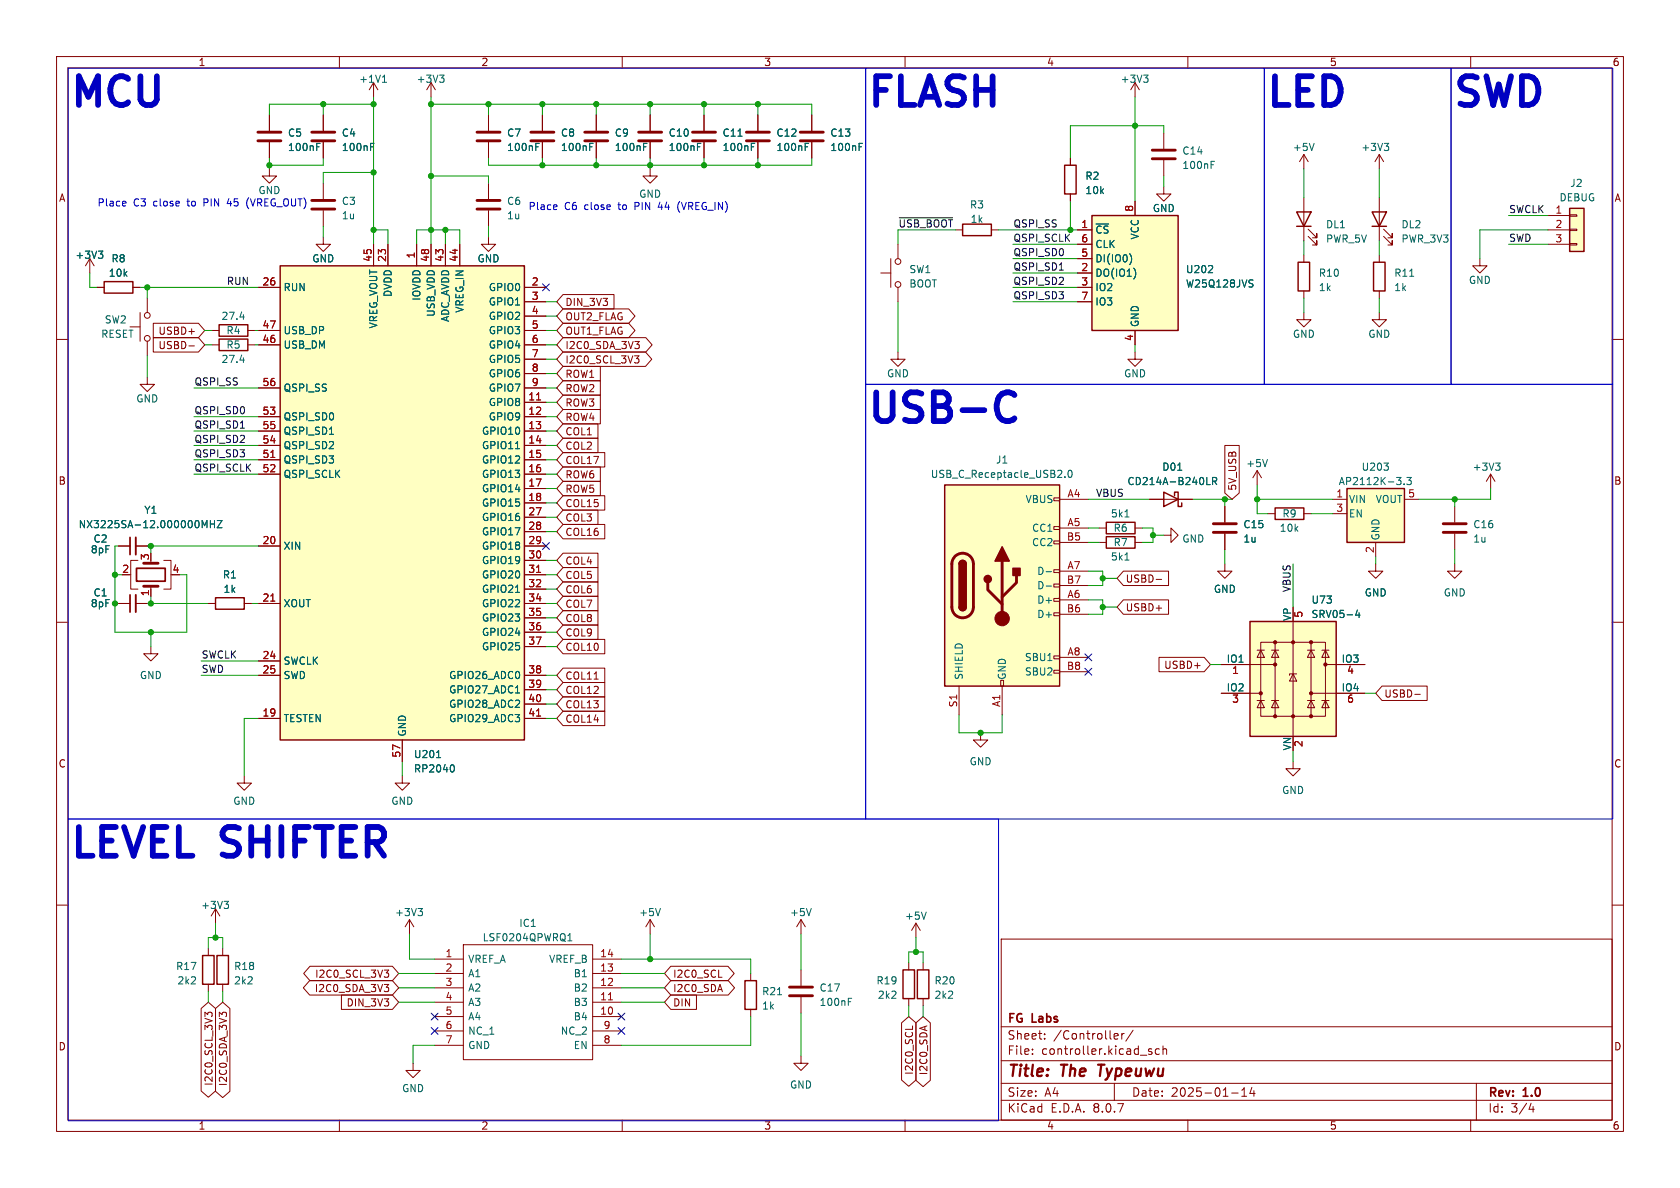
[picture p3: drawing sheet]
<svg xmlns="http://www.w3.org/2000/svg" width="297mm" height="210mm" viewBox="0 0 297 210" stroke-linecap="round" stroke-linejoin="round" font-family="sans-serif">
<g fill="none" stroke="#840000" stroke-width=".18">
<path d="M10 10h277v190h-277zM12 12h273v186h-273zM60 10v2M110 10v2M160 10v2M210 10v2M260 10v2M105.4 20.3v2.8M105.4 25.1v2.8M175.3 40.6h1.2M10 60h2M285 60h2"/>
<path d="M222.2 83.2l-.7 1.3M222.2 83.2v2.5M222.2 83.2l.8 1.3M10 110h2M285 110h2M43.2 137.2v1.2h1.2l-1.2 1.3-1.3-1.3h1.3M71.1 137.2v1.2h1.3l-1.3 1.3-1.3-1.3h1.3M10 160h2M160.7 170.2v1.3M160.7 176.5v1.3M177 166h108v32h-108zM285 160h2"/>
<path d="M60 198v2M110 198v2M160 198v2M177 194.5h108M177 191.5h108M177 187.5h108M177 181.5h108M182.5 186.3v.1M182.5 185.5v.1M184.7 183.6v.1M184.7 182.8v.1M197 191.5v3"/>
<path d="M197.2 182.7l.4 .1 .1 .3-.7 .1M197.6 183.6l-.4 .1M198.3 182.7v1M198.7 182.7l-.2 .1-.2 .2M200.3 182.1l-1.3 2M203.1 185.8l.5 .2 .1 .2-.2 .2-.5-.1M203.1 185.5h.5M205 185.5l-.5-.1-.3 .3v.4l.2 .2h.6M205.6 185.5l.2-.1 .4 .1v.9M205.6 184.9v1.5M210 198v2M217.7 193.2h1.2"/>
<path d="M219.5 193.8h.9M219.5 192.7l.5-.4v1.5M221.3 192.2l-.3 1.1h.9M221.7 192.8v1M260 198v2M261 191.5v6.5M270.7 195l-.4 1.1h.9M271 195.6v1"/>
</g>
<path d="M194.1 188.2h1.2M194.7 188.2l-.3 2" fill="none" stroke="#840000" stroke-width=".4"/>
<path d="M103.4 24.9h4M103.4 23.4h4" fill="none" stroke="#840000" stroke-width=".51"/>
<path d="M113.8 25.9h.4M113.8 25.3h.6M224.1 81.2l-.5 1.3" fill="none" stroke="#006464" stroke-width=".18"/>
<path d="M170.2 39.6h5.1v2.1h-5.1zM159.6 171.5h2.1v5h-2.1z" fill="none" stroke="#840000" stroke-width=".25"/>
<path d="M277.5 36.8h2.5v7.7h-2.5z" fill="#ffffc2"/>
<g fill="none" stroke="#840000" stroke-width=".18">
<path d="M143.5 20.3v2.8M143.5 25.1v2.8M273.7 38.1h3.8M277.5 38h1.3v.2h-1.3zM155.7 48.3h1.8M157.5 45.7v5.1M158.7 43.2v2.5M158.7 50.8v2.5M273.7 40.6h3.8M273.7 43.2h3.8M277.5 43.1h1.3v.2h-1.3zM277.5 40.5h1.3v.3h-1.3z"/>
<path d="M158.7 62.2v1.3h1.3l-1.3 1.3-1.2-1.3h1.2M203.2 88.3h7.6M228.6 134.6v1.3h1.3l-1.3 1.3-1.3-1.3h1.3M141.6 186.7v1.3h1.3l-1.3 1.2-1.3-1.2h1.3"/>
<circle cx="158.8" cy="46.2" r=".51"/>
<circle cx="158.8" cy="50.3" r=".51"/>
</g>
<path d="M277.5 36.8h2.5v7.7h-2.5zM205.7 87l2.6 1.3-2.6 1.2zM207.6 87.6v-.6h.7v2.5h.6v-.6" fill="none" stroke="#840000" stroke-width=".25"/>
<path d="M151.9 25.9h.4M151.9 25.3h.6M208.2 83.1h.7M213.3 85.7h.6M214.4 85.1l.6-.1 .1-.2-.1-.3-.6-.1v1.3M214.7 85.1l.4 .6" fill="none" stroke="#006464" stroke-width=".18"/>
<path d="M141.5 24.9h4M141.5 23.4h4" fill="none" stroke="#840000" stroke-width=".51"/>
<path d="M221 109.9h15.2v20.3h-15.2z" fill="#ffffc2"/>
<g fill="none" stroke="#840000" stroke-width=".18">
<path d="M205.7 94.6h1.3v-1.3l1.3 1.3-1.3 1.3v-1.3M216.5 99.7v1.3h1.3l-1.3 1.2-1.2-1.2h1.2M216.5 89.5v2.8M216.5 94.4v2.8M224.2 90.8h1.2M230.5 90.8h1.3M215.9 117.5h9.5M222.2 114.9h1.3M222.9 113.5h11.4v13.1h-11.4zM222.9 114.9l.6 1.3h-1.3zM224.8 114.9h1.3M225.4 114.9l.7 1.3h-1.3z"/>
<path d="M225.4 113.5v13.1M228.6 119.1l.6 1.3h-1.2zM228.6 109.9v20.3M229.2 119.1h-1.2v.3M231.1 114.9h1.3M231.8 114.9l.6 1.3h-1.3zM231.8 113.5v13.1M233.7 114.9h1.2M234.3 114.9l.6 1.3h-1.2zM234.3 117.5h7M215.9 122.6h7M222.2 123.8h1.3"/>
<path d="M222.9 123.8l.6 1.3h-1.3zM224.8 123.8h1.3M225.4 123.8l.7 1.3h-1.3zM231.1 123.8h1.3M231.8 123.8l.6 1.3h-1.3zM231.8 122.6h9.5M233.7 123.8h1.2M234.3 123.8l.6 1.3h-1.2z"/>
</g>
<path d="M225.4 89.8h5.1v2h-5.1zM221 109.9h15.2v20.3h-15.2z" fill="none" stroke="#840000" stroke-width=".25"/>
<g fill="#840000" stroke="#840000" stroke-width=".18">
<circle cx="222.9" cy="122.6" r=".28"/>
<circle cx="225.4" cy="126.6" r=".28"/>
<circle cx="225.4" cy="117.5" r=".28"/>
<circle cx="225.4" cy="113.5" r=".28"/>
<circle cx="228.6" cy="126.6" r=".28"/>
<circle cx="228.6" cy="113.5" r=".28"/>
<circle cx="231.8" cy="126.6" r=".28"/>
<circle cx="231.8" cy="122.6" r=".28"/>
<circle cx="231.8" cy="113.5" r=".28"/>
<circle cx="234.3" cy="117.5" r=".28"/>
</g>
<path d="M240 107.8l-.3 .9h.7M240.3 108.3v.9" fill="none" stroke="#006464" stroke-width=".18"/>
<path d="M214.5 94.1h4.1M214.5 92.6h4.1" fill="none" stroke="#840000" stroke-width=".51"/>
<path d="M167 85.7h20.3v35.6h-20.3z" fill="#ffffc2"/>
<g fill="none" stroke="#840000" stroke-width=".18">
<path d="M186.3 95.6h1v.5h-1zM186.3 93.1h1v.5h-1zM186.3 88h1v.5h-1zM187.3 88.3h5.1M187.3 93.3h5.1M187.3 95.9h5.1M257.2 99.7v1.3h1.2l-1.2 1.2-1.3-1.2h1.3M186.3 118.5h1v.5h-1zM186.3 116h1v.5h-1zM186.3 108.3h1v.5h-1zM186.3 105.8h1v.5h-1zM186.3 103.3h1v.5h-1z"/>
<path d="M186.3 100.7h1v.5h-1zM187.3 106h5.1M187.3 101h5.1M187.3 116.2h5.1M187.3 108.6h5.1M187.3 103.5h5.1M187.3 118.7h5.1M169.5 121.3v5.1M176.9 120.3h.5v1h-.5zM177.2 121.3v5.1"/>
</g>
<path d="M167 85.7h20.3v35.6h-20.3zM169.5 99.7a.64 .64 0 0 1 .7-.6 .64 .64 0 0 1 .6 .6M169.5 107.3a.64 .64 0 0 0 .7 .6 .64 .64 0 0 0 .6-.6" fill="none" stroke="#840000" stroke-width=".25"/>
<path d="M168.8 98.4a1.9 1.9 0 0 1 2.1-.5 1.9 1.9 0 0 1 1.2 1.8v7.6a1.91 1.91 0 0 1-1.9 1.9 1.91 1.91 0 0 1-1.9-1.9v-7.8l.1-.6zM177.2 99.2v10.1M174.6 103v1.3l2.6 2.5M179.7 101.7v1.3l-2.5 2.5" fill="none" stroke="#840000" stroke-width=".51"/>
<g fill="#840000" stroke="#840000" stroke-width=".25">
<path d="M169.5 107.3h1.3a.64 .64 0 0 1-.6 .6 .64 .64 0 0 1-.7-.6z"/>
<path d="M169.5 99.7h1.3v7.6h-1.3z"/>
<path d="M169.7 99.3a.64 .64 0 0 1 .7-.2 .64 .64 0 0 1 .4 .6h-1.3z"/>
<path d="M177.2 96.6l1.2 2.6h-2.5z"/>
<path d="M179.1 100.5h1.2v1.2h-1.2z"/>
<circle cx="174.6" cy="102.4" r=".63"/>
</g>
<circle cx="177.2" cy="109.3" r="1.27" fill="#840000" stroke="#840000" stroke-width=".18"/>
<path d="M188.3 84.3v.1M188.9 83.3l.2-.2a.68 .68 0 0 1 .4 .7 .68 .68 0 0 1-.4 .6l-.2-.1-.1-.4zM184.9 101.1h1M184.9 103.6h1" fill="none" stroke="#006464" stroke-width=".18"/>
<path d="M238.1 86.4h10.2v9.5h-10.2z" fill="#ffffc2"/>
<path d="M238.1 86.4h10.2v9.5h-10.2z" fill="none" stroke="#840000" stroke-width=".25"/>
<path d="M235.6 88.3h2.5M235.6 90.8h2.5M243.2 95.9v2.5M248.3 88.3h2.5M257.2 89.5v2.8M257.2 94.4v2.8M263.5 83.8l-.7 1.3M263.5 83.8v2.6M263.5 83.8l.8 1.3" fill="none" stroke="#840000" stroke-width=".18"/>
<path d="M244.7 81.9h.7l-.4 .4M245.4 82.5v.5M246.9 84.4h.8l-.4 .5M247.6 85v.5M248.2 85.5v.2M248.7 84.4h.8l-.4 .5 .3 .1v.5l-.1 .2-.6-.2M264.4 81.9h.8l-.4 .4M264.9 82.3l.3 .3v.3l-.3 .2" fill="none" stroke="#006464" stroke-width=".18"/>
<path d="M255.1 94.1h4.1M255.1 92.6h4.1" fill="none" stroke="#840000" stroke-width=".51"/>
<path d="M193 38.1h15.3v20.3h-15.3z" fill="#ffffc2"/>
<g fill="none" stroke="#840000" stroke-width=".25">
<path d="M188.2 29.2h2v5.1h-2zM193 38.1h15.3v20.3h-15.3zM229.2 37.5h2.6l-1.3 2.5zM242.6 37.5h2.5l-1.3 2.5zM18.4 49.8h5.1v2h-5.1zM38.7 57.4h5.1v2h-5.1zM229.2 40h2.6M229.5 46.4h2v5h-2zM242.6 40h2.5M242.8 46.4h2.1v5h-2.1zM195.6 94.9h5.1v2h-5.1zM195.6 92.3h5.1v2.1h-5.1z"/>
<path d="M38.1 105.7h5.1v2h-5.1zM35.8 168.9h2v5.1h-2zM38.4 168.9h2v5.1h-2z"/>
</g>
<g fill="none" stroke="#840000" stroke-width=".18">
<path d="M66 14.6l-.7 1.3M66 14.6v2.5M66 14.6l.8 1.3M76.2 14.6l-.8 1.3M76.2 14.6v2.5M76.2 14.6l.8 1.3M200.7 14.6v2.5M200.7 14.6l-.8 1.3M200.7 14.6l.7 1.3M47.6 29.8v1.3h1.3l-1.3 1.3-1.2-1.3h1.2M47.6 20.3v2.8M47.6 25.1v2.8"/>
<path d="M57.1 20.3v2.8M57.1 25.1v2.8M57.1 32.4v2.8M57.1 37.2v2.8M86.4 20.3v2.8M86.4 25.1v2.8M86.4 32.4v2.8M86.4 37.2v2.8M95.9 20.3v2.8M95.9 25.1v2.8M114.9 29.8v1.3h1.3l-1.3 1.3-1.2-1.3h1.2M114.9 20.3v2.8"/>
<path d="M114.9 25.1v2.8M124.5 20.3v2.8M124.5 25.1v2.8M134 20.3v2.8M134 25.1v2.8M189.2 27.9v1.3M189.2 34.3v1.3M200.7 35.6v2.5M205.7 33v1.3h1.3l-1.3 1.3-1.2-1.3h1.2M205.7 23.5v2.8M205.7 28.3v2.8M230.5 27.3l-.8 1.3"/>
<path d="M230.5 27.3v2.5M230.5 34.9v7.6M230.5 27.3l.8 1.3M243.8 34.9v7.6M15.9 45.7l-.8 1.3M15.9 45.7v2.6M15.9 45.7l.7 1.3M17.1 50.8h1.3M23 57.8h1.8M23.5 50.8h1.3M24.8 55.2v5.1M26 52.7v2.5"/>
<path d="M37.5 58.4h1.2M43.8 58.4h1.3M57.1 41.9v1.3h1.3l-1.3 1.3-1.2-1.3h1.2M86.4 41.9v1.3h1.2l-1.2 1.3-1.3-1.3h1.3M190.5 40.6h2.5M190.5 48.3h2.5M190.5 50.8h2.5M190.5 45.7h2.5M190.5 43.2h2.5M190.5 53.3h2.5M200.7 58.4v2.6M230.5 55.2v1.3h1.3l-1.3 1.3-1.3-1.3h1.3"/>
<path d="M230.5 45.1v1.3M230.5 51.4v1.3M231.3 41.8l1.5 1.5v-.8v.8h-.8M231.3 40.5l1.5 1.5v-.7v.7h-.8M243.8 55.2v1.3h1.3l-1.3 1.3-1.2-1.3h1.2M243.8 45.1v1.3M243.8 51.4v1.3M244.6 41.8l1.5 1.5v-.8v.8h-.7M244.6 40.5l1.5 1.5v-.7v.7h-.7M26 60.3v2.6M200.7 62.2v1.3h1.2l-1.2 1.3-1.3-1.3h1.3M194.3 95.9h1.3"/>
<path d="M194.3 93.3h1.3M200.7 95.9h1.2M200.7 93.3h1.2M243.2 99.7v1.3h1.3l-1.3 1.2-1.3-1.2h1.3M36.8 106.7h1.3M43.2 106.7h1.2M173.4 129.5v1.3h1.2l-1.2 1.3-1.3-1.3h1.3M36.8 167.6v1.3M36.8 174v1.3M38.1 160.7l-.8 1.2M38.1 160.7v2.5M38.1 160.7l.8 1.2"/>
<path d="M39.4 167.6v1.3M39.4 174v1.3M72.4 162.6l-.8 1.2M72.4 162.6v2.5M72.4 162.6l.8 1.2"/>
<circle cx="26" cy="59.8" r=".51"/>
<circle cx="26" cy="55.8" r=".51"/>
</g>
<g fill="none" stroke="#006464" stroke-width=".18">
<path d="M67.6 14.5h.7M67.7 13.6l.3-.3v1.2M77.7 13.3h.8l-.4 .5M78.3 13.8l.2 .2v.3l-.2 .2M202.2 13.3h.8l-.5 .5M202.7 13.8l.3 .2v.3l-.3 .2M56 25.9h.4M56 25.3h.6M65.5 25.9h.4M65.5 25.3h.6M94.7 25.9h.4M94.7 25.3h.6"/>
<path d="M104.3 25.9h.4M104.3 25.3h.6M123.3 25.9h.4M123.3 25.3h.6M130.5 24.1h.7M132.8 25.9h.4M132.8 25.3h.6M142.4 25.9h.4M142.4 25.3h.6M214.1 29.1h.4M214.1 28.5h.6M232.3 25.3l-.4 1.3"/>
<path d="M17.4 44.4h.8l-.5 .5M17.9 44.9l.3 .2v.3l-.3 .3M42.4 56h.8M199.8 44.9a1.49 1.49 0 0 1 0 1.8M200.7 47.9v.9M213.6 48.2h.8M214.3 47.1v.4M221 49.5h.5M221.3 50.1l.2 .3-.2 .3M249.2 48.8h.7M198.9 99h.7M198.9 91.4h.7"/>
<path d="M39.6 159.3h.8l-.4 .5M40.2 159.8l.2 .3v.3l-.2 .2M73.9 160.6h.8l-.4 .5M74.4 161.1l.3 .2v.3l-.3 .3"/>
</g>
<g fill="none" stroke="#840000" stroke-width=".51">
<path d="M45.6 24.9h4.1M45.6 23.4h4.1M55.1 24.9h4.1M55.1 23.4h4.1M55.1 37h4.1M55.1 35.4h4.1M84.3 24.9h4.1M84.3 23.4h4.1M84.3 37h4.1M84.3 35.4h4.1M93.9 24.9h4M93.9 23.4h4"/>
<path d="M112.9 24.9h4.1M112.9 23.4h4.1M122.4 24.9h4.1M122.4 23.4h4.1M132 24.9h4M132 23.4h4M203.7 28.1h4.1M203.7 26.5h4.1"/>
</g>
<path d="M49.5 47h43.2v83.8h-43.2z" fill="#ffffc2"/>
<path d="M38.7 59.9h5.1v2.1h-5.1zM49.5 47h43.2v83.8h-43.2zM131.7 173.4h2v5h-2zM162.2 171.5h2v5h-2z" fill="none" stroke="#840000" stroke-width=".25"/>
<g fill="none" stroke="#840000" stroke-width=".18">
<path d="M47.6 20.3v2.8M47.6 25.1v2.8M57.1 20.3v2.8M57.1 25.1v2.8M86.4 20.3v2.8M86.4 25.1v2.8M95.9 20.3v2.8M95.9 25.1v2.8M105.4 20.3v2.8M105.4 25.1v2.8M114.9 20.3v2.8M114.9 25.1v2.8"/>
<path d="M124.5 20.3v2.8M124.5 25.1v2.8M134 20.3v2.8M134 25.1v2.8M143.5 20.3v2.8M143.5 25.1v2.8M189.2 27.9v1.3M189.2 34.3v1.3M200.7 35.6v2.5M243.8 27.3l-.7 1.3M243.8 27.3v2.5M243.8 27.3l.8 1.3"/>
<path d="M17.1 50.8h1.3M23.5 50.8h1.3M27.1 57.1h8l1.1 1.3-1.1 1.3h-8zM27.1 59.7h8l1.1 1.3-1.1 1.2h-8zM45.7 50.8h3.8M45.7 58.4h3.8M66 43.2v3.8M68.6 43.2v3.8M73.7 43.2v3.8M76.2 43.2v3.8M78.7 43.2v3.8M81.3 43.2v3.8"/>
<path d="M92.7 50.8h3.8M92.7 53.3h3.8M92.7 55.9h3.8M92.7 58.4h3.8M99.5 59.7h14.7l1.1 1.3-1.1 1.2h-14.7l-1.1-1.2zM99.5 54.6h11.7l1.1 1.3-1.1 1.3h-11.7l-1.1-1.3zM99.5 52.1h9.1v2.5h-9.1l-1.1-1.3zM99.5 57.1h11.7l1.1 1.3-1.1 1.3h-11.7l-1.1-1.3zM190.5 50.8h2.5M190.5 53.3h2.5M190.5 40.6h2.5M190.5 48.3h2.5"/>
<path d="M190.5 45.7h2.5M190.5 43.2h2.5M200.7 58.4v2.6M261.6 45.7v1.3h1.3l-1.3 1.3-1.3-1.3h1.3M26 66.7v1.2h1.3l-1.3 1.3-1.2-1.3h1.2M33.4 61.1h1M37.5 61h1.2M43.8 61h1.3M45.7 73.7h3.8M45.7 76.2h3.8M45.7 78.7h3.8M45.7 61h3.8"/>
<path d="M45.7 68.6h3.8M92.7 71.1h3.8M92.7 73.7h3.8M92.7 76.2h3.8M92.7 78.7h3.8M92.7 61h3.8M92.7 68.6h3.8M92.7 63.5h3.8M92.7 66h3.8M99.5 64.8h6.6v2.5h-6.6l-1.1-1.3zM99.5 67.3h6.6v2.6h-6.6l-1.1-1.3zM99.5 62.2h14.6l1.1 1.3-1.1 1.3h-14.6l-1.1-1.3z"/>
<path d="M99.5 72.4h6.6v2.5h-6.6l-1.1-1.2zM99.5 74.9h6.2v2.6h-6.2l-1.1-1.3zM99.5 77.5h6.2v2.5h-6.2l-1.1-1.3zM99.5 69.8h6.6v2.6h-6.6l-1.1-1.3zM112.2 62.9h.8l-.5 .5 .4 .1 .1 .4-.3 .3h-.3M112.2 60.4h.8l-.4 .4M112.9 60.9l.1 .2-.1 .5M216.5 78.7h2.6v8.5l-1.3 1.1-1.3-1.1zM21 96.5h2M24 96.5h2M24.4 99.1h-1.3v5h1.3M29 99.1h1.2v5h-1.2"/>
<path d="M45.7 81.3h3.8M45.7 83.8h3.8M45.7 96.5h3.8M92.7 81.3h3.8M92.7 83.8h3.8M92.7 86.4h3.8M92.7 88.9h3.8M92.7 96.5h3.8M92.7 91.4h3.8M92.7 94h3.8M92.7 99.1h3.8M99.5 97.8h6.2v2.5h-6.2l-1.1-1.2z"/>
<path d="M99.5 87.6h7.4v2.6h-7.4l-1.1-1.3zM99.5 92.7h7.4v2.6h-7.4l-1.1-1.3zM99.5 90.2h6.2v2.5h-6.2l-1.1-1.3zM99.5 85.1h6.6v2.5h-6.6l-1.1-1.2zM99.5 80h7.4v2.6h-7.4l-1.1-1.3zM99.5 82.5h6.6v2.6h-6.6l-1.1-1.3zM203.2 88.3h2.5M208.3 88.3h2.5M216.5 89.5v2.8M216.5 94.4v2.8M21 106.7h2M22.9 101.6h.2"/>
<path d="M24 106.7h2M26.7 114.3v1.3h1.2l-1.2 1.2-1.3-1.2h1.3M26.7 103.6v1.8M36.8 106.7h1.3M43.2 106.7h1.2M45.7 106.7h3.8M45.7 116.8h3.8M45.7 119.4h3.8M92.7 106.7h3.8M92.7 119.4h3.8M92.7 101.6h3.8M92.7 104.1h3.8"/>
<path d="M92.7 109.2h3.8M92.7 111.8h3.8M92.7 114.3h3.8M99.5 118.1h7.4v2.6h-7.4l-1.1-1.3zM99.5 113h7.4v2.6h-7.4l-1.1-1.3zM99.5 107.9h6.2v2.6h-6.2l-1.1-1.3zM99.5 105.4h6.2v2.6h-6.2l-1.1-1.3zM99.5 110.5h6.2v2.5h-6.2l-1.1-1.2zM99.5 102.9h6.2v2.5h-6.2l-1.1-1.3zM99.5 100.3h6.2v2.6h-6.2l-1.1-1.3zM198.6 106h8v2.6h-8l-1.1-1.3zM198.6 101h8v2.5h-8l-1.1-1.3z"/>
<path d="M204.4 102.4h1M204.9 116.2h8l1.1 1.3-1.1 1.2h-8zM215.9 117.5h5.1M236.2 117.5h5.1M45.7 127h3.8M71.1 130.8v3.8M92.7 127h3.8M92.7 121.9h3.8M92.7 124.5h3.8M99.5 123.2h7.4v2.5h-7.4l-1.1-1.2zM99.5 120.6h7.4v2.6h-7.4l-1.1-1.3zM99.5 125.7h7.4v2.6h-7.4l-1.1-1.3z"/>
<path d="M105 120.1h.8M215.9 122.6h5.1M236.2 122.6h5.1M244.3 121.3h8v2.5h-8l-1.1-1.2zM250.1 122.7h1M35.6 178.3l1.2-1.1 1.3 1.1v14.6l-1.3 1.1-1.2-1.1zM37.5 179.5v-.3l-.2-.3-.5 .1-.1 .4-.5-.5v.8M38.1 178.3l1.3-1.1 1.2 1.1v14.6l-1.2 1.1-1.3-1.1zM39.3 179.4l-.5-.5v.8M39.3 179.1l.2-.2 .5 .2M54.7 173.4h14.7l1.1 1.2-1.1 1.3h-14.7l-1.1-1.3zM54.8 170.8h14.6l1.1 1.3-1.1 1.3h-14.6l-1.1-1.3z"/>
<path d="M60.4 175.9h9l1.1 1.3-1.1 1.2h-9zM67.9 171.5h.8l-.4 .5 .4 .1v.4l-.2 .3h-.4M67.9 174h.8l-.4 .5M68.6 174.6l.1 .2-.1 .4M76.8 169.5h5.1M76.8 179.7h5.1M76.8 177.2h5.1M76.8 174.6h5.1M76.8 172.1h5.1M81.9 167h22.9v20.3h-22.9zM104.8 169.5h5.1M104.8 179.7h5.1"/>
<path d="M104.8 177.2h5.1M104.8 174.6h5.1M104.8 172.1h5.1M114.9 162.6l-.7 1.2M114.9 162.6v2.5M114.9 162.6l.8 1.2M118.6 170.8h10.1l1.1 1.3-1.1 1.3h-10.1l-1.1-1.3zM118.6 175.9h4.5v2.5h-4.5l-1.1-1.2zM118.6 173.4h10.1l1.2 1.2-1.2 1.3h-10.1l-1.1-1.3zM127 172.8h.7M132.7 172.1v1.3M132.7 178.4v1.3"/>
<path d="M141.6 162.6l-.8 1.2M141.6 162.6v2.5M141.6 171.5v2.7M141.6 176.3v2.8M141.6 162.6l.8 1.2M161.9 163.2l-.7 1.3M161.9 163.2v2.5M161.9 163.2l.8 1.3M163.2 170.2v1.3M163.2 176.5v1.3M73 188v1.2h1.3l-1.3 1.3-1.2-1.3h1.2M76.8 182.2h5.1"/>
<path d="M76.8 184.8h5.1M104.8 182.2h5.1M104.8 184.8h5.1M159.4 180.8l1.3-1.1 1.2 1.1v10.1l-1.2 1.1-1.3-1.1zM161.3 181.4v.6M161.9 180.8l1.3-1.1 1.3 1.1v10.2l-1.3 1.1-1.3-1.1z"/>
</g>
<path d="M94.9 70.7h.7M47.9 80.9h.7M47.9 106.3h.7M94.9 101.2h.7M94.9 126.6h.7M107.6 176.7h.7" fill="none" stroke="#a90000" stroke-width=".18"/>
<g fill="none" stroke="#006464" stroke-width=".18">
<path d="M56 25.3h.6M56 25.9h.4M65.5 25.3h.6M65.5 25.9h.4M94.7 25.3h.6M94.7 25.9h.4M104.3 25.3h.6M104.3 25.9h.4M113.8 25.3h.6M113.8 25.9h.4M123.3 25.3h.6M123.3 25.9h.4"/>
<path d="M130.5 24.1h.7M132.8 25.3h.6M132.8 25.9h.4M142.4 25.3h.6M142.4 25.9h.4M151.9 25.3h.6M151.9 25.9h.4M244.7 25.3h.8l-.4 .5M245.3 25.8l.2 .3v.3l-.2 .2M17.4 44.4h.8l-.5 .5M17.9 44.9l.3 .2v.3l-.3 .3M199.8 44.9a1.49 1.49 0 0 1 0 1.8"/>
<path d="M200.7 47.9v.9M213.6 48.2h.8M214.3 47.1v.4M221 49.5h.5M221.3 50.1l.2 .3-.2 .3M42.4 63.7h.8M58.2 76.8h.8M91.1 79.3h.8M35.7 92l.5 .9 .4-.9v1.3M37.2 92v1.3M37.2 92.6h.7M37.9 92v1.3"/>
<path d="M38.4 92h.8l-.8 1.3h.8M208.2 83.1h.7M213.3 85.7h.6M214.4 85.1l.6-.1 .1-.2-.1-.3-.6-.1v1.3M214.7 85.1l.4 .6M91.1 104.7h.8M240 107.8l-.3 .9h.7M240.3 108.3v.9M77.2 133.9h.7M80 135.2a.79 .79 0 0 1 0 1.3M91.1 122.5h.8M100.4 166.3h.7"/>
<path d="M100.5 165.3l.3-.3v1.3M116.7 160.6l-.4 1.3M137.5 175.8h.7M143.4 160.6l-.4 1.3M150 177.1h.4M150 176.5h.6M163.7 161.2l-.4 1.3"/>
</g>
<path d="M24 95v3M24 105.2v3" fill="none" stroke="#840000" stroke-width=".33"/>
<path d="M23 95v3M23 105.2v3M24.1 100.5h5.1v2.2h-5.1z" fill="none" stroke="#840000" stroke-width=".3"/>
<path d="M25.4 99.6h2.5M25.4 103.6h2.5M139.6 176h4M139.6 174.5h4" fill="none" stroke="#840000" stroke-width=".51"/>
<path d="M159 38.5h9.4M187.3 47.7h.7M42.5 75.7h.7" fill="none" stroke="#0f0f0f" stroke-width=".18"/>
<g fill="none" stroke="#0000c2" stroke-width=".18">
<path d="M12.1 12.1h140.9v132.7h-140.9zM153 12.1h70.5v55.8h-70.5zM223.5 12.1h33v55.8h-33zM256.5 12.1h28.6v55.8h-28.6zM22.1 35.6l.2 .3-.6 .1M22.2 36.4h-.1M40.5 35.1l-.3 .9h.8M44 35a1.46 1.46 0 0 0 0 1.9M98.3 36.2l.2 .3-.6 .1M98.4 37l-.1 .1M116.7 35.7l-.3 .9h.8M120.2 35.6a1.46 1.46 0 0 0 0 1.9"/>
<path d="M153 67.9h132.1v76.9h-132.1zM12.1 144.8h164.4v53.3h-164.4z"/>
</g>
<path d="M177.2 69.6a1.78 1.78 0 0 1 2.1 .2M179.3 74a1.78 1.78 0 0 1-2.1 .2" fill="none" stroke="#0000c2" stroke-width="1"/>
<g fill="none" stroke="#009600" stroke-width=".18">
<path d="M57.1 18.4v1.9M66 17.1v26.1M66 18.4h-18.4v1.9M76.2 18.4h67.3v1.9M76.2 17.1v26.1M86.4 18.4v1.9M95.9 18.4v1.9M105.4 18.4v1.9M114.9 18.4v1.9M124.5 18.4v1.9M134 18.4v1.9M200.7 17.1v18.5"/>
<path d="M47.6 27.9v1.9M57.1 27.9v1.3h-9.5M66 30.5h-8.9v1.9M76.2 31.1h10.2v1.3M86.4 27.9v1.3h57.1v-1.3M95.9 27.9v1.3M105.4 27.9v1.3M114.9 27.9v1.9M124.5 27.9v1.3M134 27.9v1.3M189.2 35.6v5M205.7 23.5v-1.3h-16.5v5.7"/>
<path d="M205.7 31.1v1.9M230.5 29.8v5.1M243.8 29.8v5.1M266.7 38.1h7M15.9 48.3v2.5h1.2M24.8 50.8h20.9M26 50.8v1.9M36.2 58.4h1.3M45.1 58.4h.6M57.1 40v1.9M66 40.6h2.6v2.6M73.7 43.2v-2.6h7.6v2.6"/>
<path d="M78.7 40.6v2.6M86.4 40v1.9M96.5 53.3h1.9M96.5 58.4h1.9M96.5 55.9h1.9M158.7 53.3v8.9M168.9 40.6h-10.2v2.6M176.5 40.6h14M179.1 53.3h11.4M179.1 50.8h11.4M179.1 48.3h11.4M179.1 45.7h11.4"/>
<path d="M179.1 43.2h11.4M230.5 42.5v2.6M230.5 52.7v2.5M243.8 42.5v2.6M243.8 52.7v2.5M266.7 43.2h7M273.7 40.6h-12.1v5.1M26 62.9v3.8M34.3 73.7h11.4M34.3 78.7h11.4M34.3 76.2h11.4M34.3 68.6h11.4"/>
<path d="M36.2 61h1.3M45.1 61h.6M96.5 61h1.9M96.5 63.5h1.9M96.5 71.1h1.9M96.5 73.7h1.9M96.5 66h1.9M96.5 78.7h1.9M96.5 76.2h1.9M96.5 68.6h1.9M200.7 61v1.2M21 96.5h-.7v15.3h12.7v-10.2h-1.3"/>
<path d="M26 96.5h19.7M26.7 96.5v1.3M34.3 81.3h11.4M34.3 83.8h11.4M96.5 99.1h1.9M96.5 86.4h1.9M96.5 91.4h1.9M96.5 88.9h1.9M96.5 94h1.9M96.5 81.3h1.9M96.5 83.8h1.9M192.4 88.3h10.8"/>
<path d="M192.4 95.9h1.9M192.4 93.3h1.9M201.9 93.3h1.9v2.6h-1.9M203.8 94.6h1.9M210.8 88.3h7M216.5 88.3v1.2M216.5 97.2v2.5M222.2 85.7v5.1h2M222.2 88.3h13.4M228.6 99.7v7.6M231.8 90.8h3.8M243.2 98.4v1.3"/>
<path d="M257.2 88.3v1.2M257.2 97.2v2.5M263.5 86.4v1.9h-12.7M20.3 106.7h.7M20.3 101.6h1.3M26 106.7h10.8M26.7 105.4v1.3M26.7 111.8v2.5M35.6 119.4h10.1M35.6 116.8h10.1M44.4 106.7h1.3M96.5 119.4h1.9"/>
<path d="M96.5 106.7h1.9M96.5 114.3h1.9M96.5 111.8h1.9M96.5 109.2h1.9M96.5 104.1h1.9M96.5 101.6h1.9M192.4 101h2.5v2.5h-2.5M192.4 106h2.5v2.6h-2.5M194.9 102.2h2.6M194.9 107.3h2.6M214 117.5h1.9M45.7 127h-2.5v10.2"/>
<path d="M71.1 134.6v2.6M96.5 121.9h1.9M96.5 124.5h1.9M96.5 127h1.9M169.5 126.4v3.1h7.7v-3.1M228.6 132.7v1.9M241.3 122.6h1.9M36.8 167.6v-1.9h2.6v1.9M36.8 175.3v1.9M38.1 163.2v2.5M39.4 175.3v1.9M70.5 174.6h6.3"/>
<path d="M70.5 177.2h6.3M70.5 172.1h6.3M72.4 165.1v4.4h4.4M109.9 174.6h7.6M109.9 177.2h7.6M109.9 169.5h22.8v2.6M109.9 172.1h7.6M114.9 165.1v4.4M132.7 179.7v5.1h-22.8M141.6 165.1v6.4M141.6 179.1v7.6M160.7 170.2v-1.9h2.5v1.9"/>
<path d="M160.7 177.8v1.9M161.9 165.7v2.6M163.2 177.8v1.9M76.8 184.8h-3.8v3.2"/>
</g>
<g fill="none" stroke="#000084" stroke-width=".18">
<path d="M95.9 50.2l1.2 1.2M97.1 50.2l-1.2 1.2M95.9 95.9l1.2 1.2M97.1 95.9l-1.2 1.2M191.8 115.6l1.2 1.2M191.8 118.1l1.2 1.3M193 115.6l-1.2 1.2M193 118.1l-1.2 1.3M76.2 179.1l1.2 1.2M77.4 179.1l-1.2 1.2M109.2 179.1l1.3 1.2M110.5 179.1l-1.3 1.2"/>
<path d="M76.2 181.6l1.2 1.3M77.4 181.6l-1.2 1.3M109.2 181.6l1.3 1.3M110.5 181.6l-1.3 1.3"/>
</g>
<g fill="#009600" stroke="#009600" stroke-width=".18">
<circle cx="76.2" cy="31.1" r=".46"/>
<circle cx="95.9" cy="29.2" r=".46"/>
<circle cx="78.7" cy="40.6" r=".46"/>
<circle cx="76.2" cy="40.6" r=".46"/>
<circle cx="76.2" cy="18.4" r=".46"/>
<circle cx="86.4" cy="18.4" r=".46"/>
<circle cx="66" cy="18.4" r=".46"/>
<circle cx="134" cy="29.2" r=".46"/>
<circle cx="124.5" cy="29.2" r=".46"/>
<circle cx="124.5" cy="18.4" r=".46"/>
<circle cx="134" cy="18.4" r=".46"/>
<circle cx="114.9" cy="18.4" r=".46"/>
<circle cx="95.9" cy="18.4" r=".46"/>
<circle cx="105.4" cy="29.2" r=".46"/>
<circle cx="114.9" cy="29.2" r=".46"/>
<circle cx="105.4" cy="18.4" r=".46"/>
<circle cx="20.3" cy="101.6" r=".46"/>
<circle cx="20.3" cy="106.7" r=".46"/>
<circle cx="173.4" cy="129.5" r=".46"/>
<circle cx="203.8" cy="94.6" r=".46"/>
<circle cx="194.9" cy="107.3" r=".46"/>
<circle cx="194.9" cy="102.2" r=".46"/>
<circle cx="189.2" cy="40.6" r=".46"/>
<circle cx="200.7" cy="22.2" r=".46"/>
<circle cx="161.9" cy="168.3" r=".46"/>
<circle cx="114.9" cy="169.5" r=".46"/>
<circle cx="257.2" cy="88.3" r=".46"/>
<circle cx="216.5" cy="88.3" r=".46"/>
<circle cx="222.2" cy="88.3" r=".46"/>
<circle cx="57.1" cy="18.4" r=".46"/>
<circle cx="47.6" cy="29.2" r=".46"/>
<circle cx="26" cy="50.8" r=".46"/>
<circle cx="66" cy="30.5" r=".46"/>
<circle cx="66" cy="40.6" r=".46"/>
<circle cx="38.1" cy="165.7" r=".46"/>
<circle cx="26.7" cy="96.5" r=".46"/>
<circle cx="26.7" cy="106.7" r=".46"/>
<circle cx="26.7" cy="111.8" r=".46"/>
</g>
<g font-size="7.1" fill="#0000c2">
<text x="12.1" y="20.3">MCU</text>
<text x="153" y="20.3">FLASH</text>
<text x="223.5" y="20.3">LED</text>
<text x="256.5" y="20.3">SWD</text>
<text x="153" y="76.2">USB-C</text>
<text x="12.1" y="153">LEVEL SHIFTER</text>
</g>
<g font-size="2.8" fill="#840000">
<text x="178" y="190.9">Title:</text>
<text x="187.7" y="190.9">The</text>
<text x="195" y="190.9">Typeuwu</text>
</g>
<g font-size="2.1" fill="#840000">
<text x="178" y="184">Sheet:</text>
<text x="178" y="181.2">FG</text>
<text x="182.5" y="181.2">Labs</text>
<text x="186.2" y="184">/Controller/</text>
<text x="178" y="186.7">File:</text>
<text x="184.1" y="186.7">controller.kicad_sch</text>
<text x="178" y="196.9">KiCad</text>
<text x="178" y="194.1">Size:</text>
<text x="184.7" y="194.1">A4</text>
<text x="185.7" y="196.9">E.D.A.</text>
<text x="193.3" y="196.9">8.0.7</text>
<text x="200" y="194.1">Date:</text>
<text x="207" y="194.1">2025-01-14</text>
<text x="263" y="194.3">Rev:</text>
<text x="263" y="196.9">Id:</text>
<text x="267.1" y="196.9">3/4</text>
<text x="269.4" y="194.3">1.0</text>
</g>
<g font-size="1.8" fill="#840000">
<text x="35" y="11.9">1</text>
<text x="85" y="11.9">2</text>
<text x="135" y="11.9">3</text>
<text x="185" y="11.9">4</text>
<text x="235" y="11.9">5</text>
<text x="285" y="11.9">6</text>
<text x="10.3" y="35.9">A</text>
<text x="285.3" y="35.9">A</text>
<text x="27.9" y="59.4">USBD+</text>
<text x="99.9" y="56.8">OUT2_FLAG</text>
<text x="99.9" y="54.3">DIN_3V3</text>
<text x="99.9" y="59.4">OUT1_FLAG</text>
<text x="27.9" y="61.9">USBD-</text>
<text x="99.9" y="61.9">I2C0_SDA_3V3</text>
<text x="99.9" y="64.5">I2C0_SCL_3V3</text>
<text x="99.9" y="67">ROW1</text>
<text x="99.9" y="69.5">ROW2</text>
<text x="99.9" y="74.6">ROW4</text>
<text x="99.9" y="77.2">COL1</text>
<text x="99.9" y="72.1">ROW3</text>
<text x="99.9" y="79.7">COL2</text>
<text x="99.9" y="82.2">COL17</text>
<text x="10.3" y="85.9">B</text>
<text x="99.9" y="89.9">COL15</text>
<text x="99.9" y="87.3">ROW5</text>
<text x="99.9" y="84.8">ROW6</text>
<text x="218.8" y="86.8" transform="rotate(-90 218.8 86.8)">5V_USB</text>
<text x="285.3" y="85.9">B</text>
<text x="99.9" y="94.9">COL16</text>
<text x="99.9" y="92.4">COL3</text>
<text x="99.9" y="100">COL4</text>
<text x="99.9" y="107.6">COL7</text>
<text x="99.9" y="105.1">COL6</text>
<text x="99.9" y="102.6">COL5</text>
<text x="198.9" y="103.2">USBD-</text>
<text x="99.9" y="110.2">COL8</text>
<text x="99.9" y="112.7">COL9</text>
<text x="198.9" y="108.3">USBD+</text>
<text x="99.9" y="115.3">COL10</text>
<text x="205.7" y="118.4">USBD+</text>
<text x="99.9" y="125.4">COL13</text>
<text x="99.9" y="120.3">COL11</text>
<text x="99.9" y="122.9">COL12</text>
<text x="244.6" y="123.5">USBD-</text>
<text x="99.9" y="128">COL14</text>
<text x="10.3" y="135.9">C</text>
<text x="285.3" y="135.9">C</text>
<text x="55.6" y="173">I2C0_SCL_3V3</text>
<text x="118.9" y="173">I2C0_SCL</text>
<text x="55.5" y="175.6">I2C0_SDA_3V3</text>
<text x="61.2" y="178.1">DIN_3V3</text>
<text x="118.9" y="178.1">DIN</text>
<text x="118.9" y="175.6">I2C0_SDA</text>
<text x="10.3" y="185.9">D</text>
<text x="285.3" y="185.9">D</text>
<text x="161.6" y="190.1" transform="rotate(-90 161.6 190.1)">I2C0_SCL</text>
<text x="164.1" y="190.2" transform="rotate(-90 164.1 190.2)">I2C0_SDA</text>
<text x="37.8" y="192" transform="rotate(-90 37.8 192)">I2C0_SCL_3V3</text>
<text x="40.3" y="192.1" transform="rotate(-90 40.3 192.1)">I2C0_SDA_3V3</text>
<text x="35" y="199.9">1</text>
<text x="85" y="199.9">2</text>
<text x="135" y="199.9">3</text>
<text x="185" y="199.9">4</text>
<text x="235" y="199.9">5</text>
<text x="285" y="199.9">6</text>
</g>
<g font-size="1.8" fill="#006464">
<text x="63.4" y="14.8">+1V1</text>
<text x="73.6" y="14.8">+3V3</text>
<text x="198" y="14.8">+3V3</text>
<text x="50.8" y="24.4">C5</text>
<text x="50.8" y="26.9">100nF</text>
<text x="60.3" y="24.4">C4</text>
<text x="60.3" y="26.9">100nF</text>
<text x="89.5" y="24.4">C7</text>
<text x="89.5" y="26.9">100nF</text>
<text x="99.1" y="24.4">C8</text>
<text x="99.1" y="26.9">100nF</text>
<text x="108.6" y="24.4">C9</text>
<text x="108.6" y="26.9">100nF</text>
<text x="118.1" y="26.9">100nF</text>
<text x="118.1" y="24.4">C10</text>
<text x="127.6" y="26.9">100nF</text>
<text x="127.6" y="24.4">C11</text>
<text x="137.2" y="26.9">100nF</text>
<text x="137.2" y="24.4">C12</text>
<text x="146.7" y="26.9">100nF</text>
<text x="146.7" y="24.4">C13</text>
<text x="208.9" y="27.5">C14</text>
<text x="228.5" y="26.9">+5V</text>
<text x="240.6" y="26.9">+3V3</text>
<text x="112.9" y="35.2">GND</text>
<text x="191.8" y="32">R2</text>
<text x="191.8" y="34.5">10k</text>
<text x="208.9" y="30.1">100nF</text>
<text x="275.6" y="35.8">DEBUG</text>
<text x="277.5" y="33.2">J2</text>
<text x="60.3" y="36.4">C3</text>
<text x="60.3" y="39">1u</text>
<text x="89.5" y="36.4">C6</text>
<text x="89.5" y="39">1u</text>
<text x="171.4" y="37.1">R3</text>
<text x="171.5" y="39.6">1k</text>
<text x="193.5" y="41.5">~{CS}</text>
<text x="203.7" y="37.7">GND</text>
<text x="234.3" y="40.6">DL1</text>
<text x="247.7" y="40.6">DL2</text>
<text x="13.2" y="45.9">+3V3</text>
<text x="19.6" y="46.6">R8</text>
<text x="55.1" y="46.6">GND</text>
<text x="84.3" y="46.6">GND</text>
<text x="193.5" y="46.6">DI(IO0)</text>
<text x="193.5" y="44">CLK</text>
<text x="201.5" y="42.4" transform="rotate(-90 201.5 42.4)">VCC</text>
<text x="234.3" y="43.1">PWR_5V</text>
<text x="247.7" y="43.1">PWR_3V3</text>
<text x="19.1" y="49.1">10k</text>
<text x="50" y="51.7">RUN</text>
<text x="69.4" y="52.6" transform="rotate(-90 69.4 52.6)">DVDD</text>
<text x="74.5" y="53.3" transform="rotate(-90 74.5 53.3)">IOVDD</text>
<text x="86.3" y="51.7">GPIO0</text>
<text x="160.7" y="48.5">SW1</text>
<text x="160.7" y="51">BOOT</text>
<text x="193.5" y="49.1">DO(IO1)</text>
<text x="193.5" y="51.7">IO2</text>
<text x="209.6" y="51">W25Q128JVS</text>
<text x="209.6" y="48.5">U202</text>
<text x="233.1" y="49.1">R10</text>
<text x="233.1" y="51.7">1k</text>
<text x="246.4" y="49.1">R11</text>
<text x="246.4" y="51.7">1k</text>
<text x="259.6" y="50.4">GND</text>
<text x="17.8" y="59.9">RESET</text>
<text x="18.4" y="57.4">SW2</text>
<text x="39.1" y="56.7">27.4</text>
<text x="39.9" y="59.3">R4</text>
<text x="50" y="59.3">USB_DP</text>
<text x="66.9" y="58.2" transform="rotate(-90 66.9 58.2)">VREG_VOUT</text>
<text x="77.1" y="56.1" transform="rotate(-90 77.1 56.1)">USB_VDD</text>
<text x="79.6" y="57" transform="rotate(-90 79.6 57)">ADC_AVDD</text>
<text x="82.1" y="55.4" transform="rotate(-90 82.1 55.4)">VREG_IN</text>
<text x="86.3" y="54.2">GPIO1</text>
<text x="86.3" y="56.7">GPIO2</text>
<text x="86.3" y="59.3">GPIO3</text>
<text x="193.5" y="54.2">IO3</text>
<text x="201.5" y="57.9" transform="rotate(-90 201.5 57.9)">GND</text>
<text x="228.5" y="59.9">GND</text>
<text x="241.8" y="59.9">GND</text>
<text x="39.1" y="64.4">27.4</text>
<text x="39.9" y="61.8">R5</text>
<text x="50" y="61.8">USB_DM</text>
<text x="86.3" y="61.8">GPIO4</text>
<text x="86.3" y="64.4">GPIO5</text>
<text x="24" y="71.3">GND</text>
<text x="50" y="69.4">QSPI_SS</text>
<text x="86.3" y="72">GPIO8</text>
<text x="86.3" y="66.9">GPIO6</text>
<text x="86.3" y="69.4">GPIO7</text>
<text x="156.7" y="66.9">GND</text>
<text x="198.6" y="66.9">GND</text>
<text x="50" y="74.5">QSPI_SD0</text>
<text x="50" y="77.1">QSPI_SD1</text>
<text x="85.1" y="77.1">GPIO10</text>
<text x="86.3" y="74.5">GPIO9</text>
<text x="50" y="82.1">QSPI_SD3</text>
<text x="50" y="79.6">QSPI_SD2</text>
<text x="85.1" y="79.6">GPIO11</text>
<text x="85.1" y="82.1">GPIO12</text>
<text x="176" y="82.1">J1</text>
<text x="205.4" y="83.4">D01</text>
<text x="220.2" y="82.8">+5V</text>
<text x="240.6" y="83.4">U203</text>
<text x="260.2" y="83.4">+3V3</text>
<text x="50" y="84.7">QSPI_SCLK</text>
<text x="85.1" y="84.7">GPIO13</text>
<text x="85.1" y="87.2">GPIO14</text>
<text x="85.1" y="89.8">GPIO15</text>
<text x="164.5" y="84.7">USB_C_Receptacle_USB2.0</text>
<text x="181.2" y="89.1">VBUS</text>
<text x="199.2" y="86">CD214A-B240LR</text>
<text x="236.6" y="86">AP2112K-3.3</text>
<text x="238.4" y="89.1">VIN</text>
<text x="243.1" y="89.1">VOUT</text>
<text x="13.8" y="93.6">NX3225SA-12.000000MHZ</text>
<text x="25.4" y="91">Y1</text>
<text x="85.1" y="92.3">GPIO16</text>
<text x="85.1" y="94.8">GPIO17</text>
<text x="182.4" y="94.2">CC1</text>
<text x="196.3" y="91.7">5k1</text>
<text x="196.8" y="94.2">R6</text>
<text x="219.7" y="93.6">C15</text>
<text x="226.1" y="94.2">10k</text>
<text x="226.6" y="91.7">R9</text>
<text x="238.4" y="91.7">EN</text>
<text x="244.1" y="95.6" transform="rotate(-90 244.1 95.6)">GND</text>
<text x="260.4" y="93.6">C16</text>
<text x="16" y="98">8pF</text>
<text x="16.4" y="96.1">C2</text>
<text x="50" y="97.4">XIN</text>
<text x="85.1" y="97.4">GPIO18</text>
<text x="85.1" y="99.9">GPIO19</text>
<text x="182.4" y="96.7">CC2</text>
<text x="183.3" y="101.8">D-</text>
<text x="196.3" y="99.3">5k1</text>
<text x="196.8" y="96.7">R7</text>
<text x="208.9" y="96.1">GND</text>
<text x="219.7" y="96.1">1u</text>
<text x="260.4" y="96.1">1u</text>
<text x="16" y="107.5">8pF</text>
<text x="16.4" y="105.6">C1</text>
<text x="39.3" y="102.5">R1</text>
<text x="39.4" y="105">1k</text>
<text x="50" y="107.5">XOUT</text>
<text x="85.1" y="102.5">GPIO20</text>
<text x="85.1" y="105">GPIO21</text>
<text x="85.1" y="107.5">GPIO22</text>
<text x="183.3" y="106.9">D+</text>
<text x="183.3" y="104.4">D-</text>
<text x="214.5" y="105">GND</text>
<text x="231.8" y="106.9">U73</text>
<text x="241.2" y="105.6">GND</text>
<text x="255.1" y="105.6">GND</text>
<text x="85.1" y="110.1">GPIO23</text>
<text x="85.1" y="112.6">GPIO24</text>
<text x="183.3" y="109.4">D+</text>
<text x="228.3" y="109.9" transform="rotate(-90 228.3 109.9)">VP</text>
<text x="231.8" y="109.4">SRV05-4</text>
<text x="50" y="117.7">SWCLK</text>
<text x="85.1" y="115.2">GPIO25</text>
<text x="181.1" y="117.1">SBU1</text>
<text x="181.1" y="119.6">SBU2</text>
<text x="216.8" y="117.2">IO1</text>
<text x="237.1" y="117.2">IO3</text>
<text x="24.6" y="120.2">GND</text>
<text x="50" y="120.2">SWD</text>
<text x="79.3" y="120.2">GPIO26_ADC0</text>
<text x="79.3" y="122.8">GPIO27_ADC1</text>
<text x="79.3" y="125.3">GPIO28_ADC2</text>
<text x="170.4" y="120.3" transform="rotate(-90 170.4 120.3)">SHIELD</text>
<text x="178" y="120.3" transform="rotate(-90 178 120.3)">GND</text>
<text x="216.8" y="122.3">IO2</text>
<text x="237.1" y="122.3">IO4</text>
<text x="50" y="127.9">TESTEN</text>
<text x="72" y="130.3" transform="rotate(-90 72 130.3)">GND</text>
<text x="79.3" y="127.9">GPIO29_ADC3</text>
<text x="73.1" y="134.2">U201</text>
<text x="73.1" y="136.8">RP2040</text>
<text x="171.3" y="135.5">GND</text>
<text x="228.3" y="132.8" transform="rotate(-90 228.3 132.8)">VN</text>
<text x="41.1" y="142.5">GND</text>
<text x="69.1" y="142.5">GND</text>
<text x="226.6" y="140.6">GND</text>
<text x="35.5" y="160.9">+3V3</text>
<text x="69.7" y="162.2">+3V3</text>
<text x="85.2" y="166.6">LSF0204QPWRQ1</text>
<text x="91.7" y="164.1">IC1</text>
<text x="112.9" y="162.2">+5V</text>
<text x="139.6" y="162.2">+5V</text>
<text x="159.9" y="162.8">+5V</text>
<text x="31" y="171.7">R17</text>
<text x="41.3" y="171.7">R18</text>
<text x="82.7" y="170.4">VREF_A</text>
<text x="82.7" y="172.9">A1</text>
<text x="97" y="170.4">VREF_B</text>
<text x="101.3" y="172.9">B1</text>
<text x="31.3" y="174.2">2k2</text>
<text x="41.3" y="174.2">2k2</text>
<text x="82.7" y="175.5">A2</text>
<text x="82.7" y="178">A3</text>
<text x="101.3" y="178">B3</text>
<text x="101.3" y="175.5">B2</text>
<text x="134.6" y="176.1">R21</text>
<text x="134.6" y="178.7">1k</text>
<text x="144.8" y="178">100nF</text>
<text x="144.8" y="175.5">C17</text>
<text x="154.8" y="174.2">R19</text>
<text x="155.1" y="176.8">2k2</text>
<text x="165.1" y="176.8">2k2</text>
<text x="165.1" y="174.2">R20</text>
<text x="82.7" y="180.6">A4</text>
<text x="82.7" y="183.1">NC_1</text>
<text x="82.7" y="185.6">GND</text>
<text x="99" y="183.1">NC_2</text>
<text x="101.3" y="180.6">B4</text>
<text x="101.3" y="185.6">EN</text>
<text x="71" y="193.3">GND</text>
<text x="139.6" y="192.6">GND</text>
</g>
<g font-size="1.8" fill="#0000c2">
<text x="45.6" y="34.5">GND</text>
<text x="17.1" y="36.6">Place</text>
<text x="23.6" y="36.6">C3</text>
<text x="27.2" y="36.6">close</text>
<text x="33.4" y="36.6">to</text>
<text x="36.5" y="36.6">PIN</text>
<text x="40.8" y="36.6">45</text>
<text x="44.4" y="36.6">(VREG_OUT)</text>
<text x="93.3" y="37.2">Place</text>
<text x="99.8" y="37.2">C6</text>
<text x="103.4" y="37.2">close</text>
<text x="109.6" y="37.2">to</text>
<text x="112.7" y="37.2">PIN</text>
<text x="117" y="37.2">44</text>
<text x="120.6" y="37.2">(VREG_IN)</text>
</g>
<g font-size="1.8" fill="#0f0f0f">
<text x="158.7" y="40.3">~{USB_BOOT}</text>
<text x="179.1" y="40.3">QSPI_SS</text>
<text x="266.7" y="37.8">SWCLK</text>
<text x="179.1" y="47.9">QSPI_SD1</text>
<text x="179.1" y="42.8">QSPI_SCLK</text>
<text x="179.1" y="45.4">QSPI_SD0</text>
<text x="266.7" y="42.8">SWD</text>
<text x="40" y="50.5">RUN</text>
<text x="179.1" y="53">QSPI_SD3</text>
<text x="179.1" y="50.5">QSPI_SD2</text>
<text x="34.3" y="68.2">QSPI_SS</text>
<text x="34.3" y="75.9">QSPI_SD1</text>
<text x="34.3" y="73.3">QSPI_SD0</text>
<text x="34.3" y="80.9">QSPI_SD3</text>
<text x="34.3" y="78.4">QSPI_SD2</text>
<text x="34.3" y="83.5">QSPI_SCLK</text>
<text x="193.7" y="87.9">VBUS</text>
<text x="228.3" y="104.8" transform="rotate(-90 228.3 104.8)">VBUS</text>
<text x="35.6" y="116.5">SWCLK</text>
<text x="35.6" y="119">SWD</text>
</g>
<g font-size="1.8" fill="#a90000">
<text x="191.1" y="40.4">1</text>
<text x="200.4" y="37.5" transform="rotate(-90 200.4 37.5)">8</text>
<text x="274.9" y="37.8">1</text>
<text x="274.9" y="40.4">2</text>
<text x="65.8" y="46.4" transform="rotate(-90 65.8 46.4)">45</text>
<text x="68.3" y="46.4" transform="rotate(-90 68.3 46.4)">23</text>
<text x="73.4" y="45.8" transform="rotate(-90 73.4 45.8)">1</text>
<text x="75.9" y="46.4" transform="rotate(-90 75.9 46.4)">48</text>
<text x="78.5" y="46.4" transform="rotate(-90 78.5 46.4)">43</text>
<text x="81" y="46.4" transform="rotate(-90 81 46.4)">44</text>
<text x="191.1" y="45.5">5</text>
<text x="191.1" y="42.9">6</text>
<text x="274.9" y="42.9">3</text>
<text x="46.3" y="50.5">26</text>
<text x="93.9" y="50.5">2</text>
<text x="93.9" y="53.1">3</text>
<text x="191.1" y="48">2</text>
<text x="191.1" y="50.5">3</text>
<text x="191.1" y="53.1">7</text>
<text x="46.3" y="58.2">47</text>
<text x="93.9" y="55.6">4</text>
<text x="93.9" y="58.2">5</text>
<text x="46.3" y="60.7">46</text>
<text x="93.9" y="60.7">6</text>
<text x="93.9" y="63.2">7</text>
<text x="93.9" y="65.8">8</text>
<text x="200.4" y="60.4" transform="rotate(-90 200.4 60.4)">4</text>
<text x="46.3" y="68.3">56</text>
<text x="93.3" y="70.9">11</text>
<text x="93.9" y="68.3">9</text>
<text x="46.3" y="73.4">53</text>
<text x="46.3" y="75.9">55</text>
<text x="93.3" y="73.4">12</text>
<text x="93.3" y="75.9">13</text>
<text x="46.3" y="81">51</text>
<text x="46.3" y="83.6">52</text>
<text x="46.3" y="78.5">54</text>
<text x="93.3" y="78.5">14</text>
<text x="93.3" y="81">15</text>
<text x="93.3" y="83.6">16</text>
<text x="93.3" y="86.1">17</text>
<text x="93.3" y="88.6">18</text>
<text x="188.6" y="88">A4</text>
<text x="236.1" y="88">1</text>
<text x="248.8" y="88">5</text>
<text x="93.3" y="91.2">27</text>
<text x="93.3" y="93.7">28</text>
<text x="188.5" y="95.6">B5</text>
<text x="188.6" y="93.1">A5</text>
<text x="236.1" y="90.6">3</text>
<text x="21.5" y="101.3">2</text>
<text x="26.4" y="99.1" transform="rotate(-90 26.4 99.1)">3</text>
<text x="30.4" y="101.3">4</text>
<text x="46.3" y="96.3">20</text>
<text x="93.3" y="96.3">29</text>
<text x="93.3" y="98.8">30</text>
<text x="93.3" y="101.3">31</text>
<text x="188.6" y="100.7">A7</text>
<text x="243" y="97.9" transform="rotate(-90 243 97.9)">2</text>
<text x="26.4" y="105.5" transform="rotate(-90 26.4 105.5)">1</text>
<text x="46.3" y="106.4">21</text>
<text x="93.3" y="103.9">32</text>
<text x="93.3" y="106.4">34</text>
<text x="188.5" y="103.3">B7</text>
<text x="188.6" y="105.8">A6</text>
<text x="93.3" y="109">35</text>
<text x="93.3" y="111.5">36</text>
<text x="188.5" y="108.3">B6</text>
<text x="230.6" y="109.3" transform="rotate(-90 230.6 109.3)">5</text>
<text x="46.3" y="116.6">24</text>
<text x="46.3" y="119.1">25</text>
<text x="93.3" y="114">37</text>
<text x="93.3" y="119.1">38</text>
<text x="188.5" y="118.5">B8</text>
<text x="188.6" y="116">A8</text>
<text x="217.7" y="119.5">1</text>
<text x="238.1" y="119.5">4</text>
<text x="93.3" y="121.7">39</text>
<text x="93.3" y="124.2">40</text>
<text x="169.3" y="125.1" transform="rotate(-90 169.3 125.1)">S1</text>
<text x="176.9" y="125.1" transform="rotate(-90 176.9 125.1)">A1</text>
<text x="217.7" y="124.5">3</text>
<text x="238.1" y="124.5">6</text>
<text x="46.3" y="126.7">19</text>
<text x="93.3" y="126.7">41</text>
<text x="70.9" y="134" transform="rotate(-90 70.9 134)">57</text>
<text x="230.6" y="132.2" transform="rotate(-90 230.6 132.2)">2</text>
<text x="78.7" y="169.3">1</text>
<text x="78.7" y="171.8">2</text>
<text x="106" y="171.8">13</text>
<text x="106" y="169.3">14</text>
<text x="78.7" y="174.4">3</text>
<text x="78.7" y="176.9">4</text>
<text x="78.7" y="179.5">5</text>
<text x="106" y="179.5">10</text>
<text x="106" y="176.9">11</text>
<text x="106" y="174.4">12</text>
<text x="78.7" y="182">6</text>
<text x="78.7" y="184.5">7</text>
<text x="106.6" y="184.5">8</text>
<text x="106.6" y="182">9</text>
</g>
</svg>
